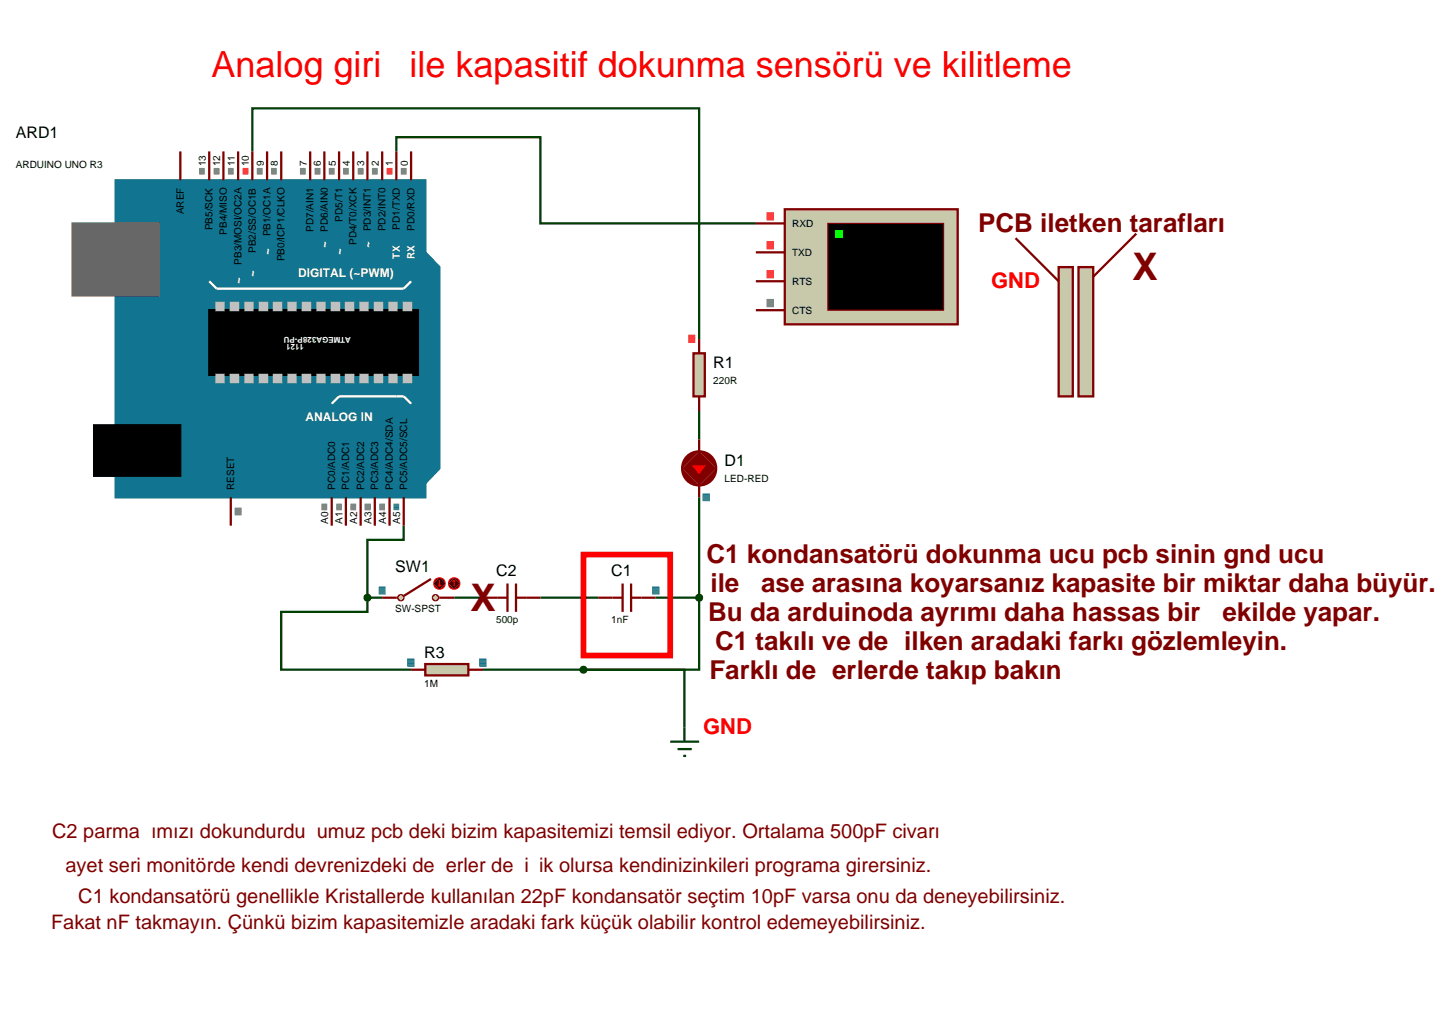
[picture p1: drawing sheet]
<svg xmlns="http://www.w3.org/2000/svg" width="257mm" height="180mm" viewBox="0 0 257 180" stroke-linecap="round" stroke-linejoin="round" font-family="sans-serif">
<g fill="none" stroke="#004000" stroke-width=".4">
<path d="M44.5 26.7v-7.6h78.8v40.7M69.9 26.7v-2.5h25.4v15.2h38M123.3 72.5v5M71.2 92.7v2.5h-6.4v10.2M123.3 87.7v17.7M64.8 105.4v2.5h-15.2v10.2h22.9M64.8 105.4h2.6M80.1 105.4h5.1M85.2 118.1h17.7M95.3 105.4h10.2M102.9 118.1h17.8v12.7M115.6 105.4h7.7"/>
<path d="M123.3 105.4v12.7h-20.4M118.2 130.8h5.1M119.5 132.1h2.5M120.5 133.3h.5"/>
</g>
<g fill="#117491" stroke="#117491" stroke-width=".4">
<path d="M75 44.5l2.5 2.6v35.5l-2.5 2.6z"/>
<path d="M20.4 31.8h54.6v55.9h-54.6z"/>
</g>
<path d="M12.8 39.4h15.2v12.7h-15.2z" fill="#686767" stroke="#686767" stroke-width=".4"/>
<path d="M36.9 54.7h36.8v11.4h-36.8zM16.6 75h15.2v8.9h-15.2z" fill="#000" stroke="#000" stroke-width=".4"/>
<path d="M36.9 49.6l1.3 1.3h33l1.3-1.3M58.5 71.2l1.3-1.3h11.4l1.3 1.3" fill="none" stroke="#fff" stroke-width=".4"/>
<g fill="#c0c0c0" stroke="#c0c0c0" stroke-width=".4">
<path d="M38.2 53.4h1.2v1.3h-1.2z"/>
<path d="M40.7 53.4h1.3v1.3h-1.3z"/>
<path d="M43.3 53.4h1.2v1.3h-1.2z"/>
<path d="M45.8 53.4h1.3v1.3h-1.3z"/>
<path d="M48.3 53.4h1.3v1.3h-1.3z"/>
<path d="M50.9 53.4h1.2v1.3h-1.2z"/>
<path d="M53.4 53.4h1.3v1.3h-1.3z"/>
<path d="M56 53.4h1.2v1.3h-1.2z"/>
<path d="M58.5 53.4h1.3v1.3h-1.3z"/>
<path d="M61 53.4h1.3v1.3h-1.3z"/>
<path d="M63.6 53.4h1.2v1.3h-1.2z"/>
<path d="M66.1 53.4h1.3v1.3h-1.3z"/>
<path d="M68.7 53.4h1.2v1.3h-1.2z"/>
<path d="M71.2 53.4h1.3v1.3h-1.3z"/>
<path d="M38.2 66.1h1.2v1.3h-1.2z"/>
<path d="M40.7 66.1h1.3v1.3h-1.3z"/>
<path d="M43.3 66.1h1.2v1.3h-1.2z"/>
<path d="M45.8 66.1h1.3v1.3h-1.3z"/>
<path d="M48.3 66.1h1.3v1.3h-1.3z"/>
<path d="M50.9 66.1h1.2v1.3h-1.2z"/>
<path d="M53.4 66.1h1.3v1.3h-1.3z"/>
<path d="M56 66.1h1.2v1.3h-1.2z"/>
<path d="M58.5 66.1h1.3v1.3h-1.3z"/>
<path d="M61 66.1h1.3v1.3h-1.3z"/>
<path d="M63.6 66.1h1.2v1.3h-1.2z"/>
<path d="M66.1 66.1h1.3v1.3h-1.3z"/>
<path d="M68.7 66.1h1.2v1.3h-1.2z"/>
<path d="M71.2 66.1h1.3v1.3h-1.3z"/>
</g>
<g fill="none" stroke="#800000" stroke-width=".4">
<path d="M31.8 26.7v5.1M36.9 26.7v5.1M39.4 26.7v5.1M42 26.7v5.1M44.5 26.7v5.1M47.1 26.7v5.1M49.6 26.7v5.1M54.7 26.7v5.1M57.2 26.7v5.1M59.8 26.7v5.1M62.3 26.7v5.1M64.8 26.7v5.1"/>
<path d="M67.4 26.7v5.1M69.9 26.7v5.1M72.5 26.7v5.1M40.7 87.7v5M58.5 87.7v5M61 87.7v5M63.6 87.7v5M66.1 87.7v5M68.7 87.7v5M71.2 87.7v5"/>
</g>
<g fill="none" stroke="#808080" stroke-width=".18">
<path d="M35.1 29.7h1M35.1 29.8h1M35.1 29.9h1M35.1 30h1M35.1 30.1h1M35.1 30.2h1M35.1 30.3h1M35.1 30.4h1M35.1 30.5h1M35.1 30.6h1M35.1 30.7h1M37.7 29.7h1"/>
<path d="M37.7 29.8h1M37.7 29.9h1M37.7 30h1M37.7 30.1h1M37.7 30.2h1M37.7 30.3h1M37.7 30.4h1M37.7 30.5h1M37.7 30.6h1M37.7 30.7h1M40.2 29.7h1M40.2 29.8h1"/>
<path d="M40.2 29.9h1M40.2 30h1M40.2 30.1h1M40.2 30.2h1M40.2 30.3h1M40.2 30.4h1M40.2 30.5h1M40.2 30.6h1M40.2 30.7h1M45.3 29.7h1M45.3 29.8h1M45.3 29.9h1"/>
<path d="M45.3 30h1M45.3 30.1h1M45.3 30.2h1M45.3 30.3h1M45.3 30.4h1M45.3 30.5h1M45.3 30.6h1M45.3 30.7h1M47.8 29.7h1M47.8 29.8h1M47.8 29.9h1M47.8 30h1"/>
<path d="M47.8 30.1h1M47.8 30.2h1M47.8 30.3h1M47.8 30.4h1M47.8 30.5h1M47.8 30.6h1M47.8 30.7h1M52.9 29.7h1M52.9 29.8h1M52.9 29.9h1M52.9 30h1M52.9 30.1h1"/>
<path d="M52.9 30.2h1M52.9 30.3h1M52.9 30.4h1M52.9 30.5h1M52.9 30.6h1M52.9 30.7h1M55.5 29.7h1M55.5 29.8h1M55.5 29.9h1M55.5 30h1M55.5 30.1h1M55.5 30.2h1"/>
<path d="M55.5 30.3h1M55.5 30.4h1M55.5 30.5h1M55.5 30.6h1M55.5 30.7h1M58 29.7h1M58 29.8h1M58 29.9h1M58 30h1M58 30.1h1M58 30.2h1M58 30.3h1"/>
<path d="M58 30.4h1M58 30.5h1M58 30.6h1M58 30.7h1M60.5 29.7h1M60.5 29.8h1M60.5 29.9h1M60.5 30h1M60.5 30.1h1M60.5 30.2h1M60.5 30.3h1M60.5 30.4h1"/>
<path d="M60.5 30.5h1M60.5 30.6h1M60.5 30.7h1M63.1 29.7h1M63.1 29.8h1M63.1 29.9h1M63.1 30h1M63.1 30.1h1M63.1 30.2h1M63.1 30.3h1M63.1 30.4h1M63.1 30.5h1"/>
<path d="M63.1 30.6h1M63.1 30.7h1M65.6 29.7h1M65.6 29.8h1M65.6 29.9h1M65.6 30h1M65.6 30.1h1M65.6 30.2h1M65.6 30.3h1M65.6 30.4h1M65.6 30.5h1M65.6 30.6h1"/>
<path d="M65.6 30.7h1M70.7 29.7h1M70.7 29.8h1M70.7 29.9h1M70.7 30h1M70.7 30.1h1M70.7 30.2h1M70.7 30.3h1M70.7 30.4h1M70.7 30.5h1M70.7 30.6h1M70.7 30.7h1"/>
<path d="M41.4 89.6h1.2M41.4 89.7h1.2M41.4 89.8h1.2M41.4 89.9h1.2M41.4 90h1.2M41.4 90.1h1.2M41.4 90.2h1.2M41.4 90.3h1.2M41.4 90.4h1.2M41.4 90.5h1.2M41.4 90.6h1.2M41.4 90.7h1.2"/>
<path d="M41.4 90.8h1.2M56.7 88.9h1M56.7 89h1M56.7 89.1h1M56.7 89.2h1M56.7 89.3h1M56.7 89.4h1M56.7 89.5h1M56.7 89.6h1M56.7 89.7h1M56.7 89.8h1M56.7 89.9h1"/>
<path d="M59.3 88.9h1M59.3 89h1M59.3 89.1h1M59.3 89.2h1M59.3 89.3h1M59.3 89.4h1M59.3 89.5h1M59.3 89.6h1M59.3 89.7h1M59.3 89.8h1M59.3 89.9h1M61.8 88.9h1"/>
<path d="M61.8 89h1M61.8 89.1h1M61.8 89.2h1M61.8 89.3h1M61.8 89.4h1M61.8 89.5h1M61.8 89.6h1M61.8 89.7h1M61.8 89.8h1M61.8 89.9h1M64.3 88.9h1.1M64.3 89h1.1"/>
<path d="M64.3 89.1h1.1M64.3 89.2h1.1M64.3 89.3h1.1M64.3 89.4h1.1M64.3 89.5h1.1M64.3 89.6h1.1M64.3 89.7h1.1M64.3 89.8h1.1M64.3 89.9h1.1M66.9 88.9h1M66.9 89h1M66.9 89.1h1"/>
<path d="M66.9 89.2h1M66.9 89.3h1M66.9 89.4h1M66.9 89.5h1M66.9 89.6h1M66.9 89.7h1M66.9 89.8h1M66.9 89.9h1"/>
</g>
<g fill="none" stroke="#ff4040" stroke-width=".18">
<path d="M42.8 29.7h1M42.8 29.8h1M42.8 29.9h1M42.8 30h1M42.8 30.1h1M42.8 30.2h1M42.8 30.3h1M42.8 30.4h1M42.8 30.5h1M42.8 30.6h1M42.8 30.7h1M68.2 29.7h1"/>
<path d="M68.2 29.8h1M68.2 29.9h1M68.2 30h1M68.2 30.1h1M68.2 30.2h1M68.2 30.3h1M68.2 30.4h1M68.2 30.5h1M68.2 30.6h1M68.2 30.7h1"/>
</g>
<path d="M69.4 88.9h1M69.4 89h1M69.4 89.1h1M69.4 89.2h1M69.4 89.3h1M69.4 89.4h1M69.4 89.5h1M69.4 89.6h1M69.4 89.7h1M69.4 89.8h1M69.4 89.9h1" fill="none" stroke="#4040ff" stroke-width=".18"/>
<path d="M120.9 80.7a2.97 2.97 0 0 1 2.4-1.1l-3 3 .1-.7zM123.3 79.6a2.95 2.95 0 0 1 3 3zM126.3 82.6a2.95 2.95 0 0 1-3 3zM120.3 82.6l3 3a2.95 2.95 0 0 1-3-3z" fill="#800000" stroke="#800000" stroke-width=".4"/>
<path d="M120.3 82.6l3-3 3 3-3 3z" fill="#800000"/>
<path d="M122 83.9h2.5" fill="none" stroke="#800000" stroke-width=".3"/>
<path d="M123.3 79.6v2.3M123.3 83.9v1.8" fill="none" stroke="#800000" stroke-width=".4"/>
<path d="M121.7 81.9h3.1l-1.5 2z" fill="#f00" stroke="#800000" stroke-width=".3"/>
<path d="M123.3 77.5v2.6M123.3 85.2v2.5" fill="none" stroke="#800000" stroke-width=".4"/>
<g fill="none" stroke="#4040ff" stroke-width=".18">
<path d="M123.9 87.1h1.3M123.9 87.2h1.3M123.9 87.3h1.3M123.9 87.4h1.3M123.9 87.5h1.3M123.9 87.6h1.3M123.9 87.7h1.3M123.9 87.8h1.3M123.9 87.9h1.3M123.9 88h1.3M123.9 88.1h1.3M123.9 88.2h1.3"/>
<path d="M123.9 88.3h1.3"/>
</g>
<path d="M122.3 62.3h2v7.6h-2z" fill="#c8c8aa" stroke="#800000" stroke-width=".4"/>
<path d="M123.3 59.8v2.5M123.3 69.9v2.6" fill="none" stroke="#800000" stroke-width=".4"/>
<g fill="none" stroke="#ff4040" stroke-width=".18">
<path d="M121.4 59.1h1.2M121.4 59.2h1.2M121.4 59.3h1.2M121.4 59.4h1.2M121.4 59.5h1.2M121.4 59.6h1.2M121.4 59.7h1.2M121.4 59.8h1.2M121.4 59.9h1.2M121.4 60h1.2M121.4 60.1h1.2M121.4 60.2h1.2"/>
<path d="M121.4 60.3h1.2M121.4 60.4h1.2"/>
</g>
<path d="M138.4 36.9h30.5v20.3h-30.5z" fill="#c8c8aa" stroke="#800000" stroke-width=".4"/>
<path d="M146 39.4h20.4v15.3h-20.4z" fill="#000" stroke="#800000" stroke-width=".2"/>
<path d="M147.3 40.7h1.3v1.3h-1.3z" fill="#0f0"/>
<path d="M133.3 39.4h5.1M133.3 49.6h5.1M133.3 44.5h5.1M133.3 54.7h5.1" fill="none" stroke="#800000" stroke-width=".4"/>
<g fill="none" stroke="#ff4040" stroke-width=".18">
<path d="M135.2 37.5h1.3M135.2 37.6h1.3M135.2 37.7h1.3M135.2 37.8h1.3M135.2 37.9h1.3M135.2 38h1.3M135.2 38.1h1.3M135.2 38.2h1.3M135.2 38.3h1.3M135.2 38.4h1.3M135.2 38.5h1.3M135.2 38.6h1.3"/>
<path d="M135.2 38.7h1.3M135.2 38.8h1.3M135.2 47.7h1.3M135.2 47.8h1.3M135.2 47.9h1.3M135.2 48h1.3M135.2 48.1h1.3M135.2 48.2h1.3M135.2 48.3h1.3M135.2 48.4h1.3M135.2 48.5h1.3M135.2 48.6h1.3"/>
<path d="M135.2 48.7h1.3M135.2 48.8h1.3M135.2 48.9h1.3M135.2 49h1.3M135.2 42.6h1.3M135.2 42.7h1.3M135.2 42.8h1.3M135.2 42.9h1.3M135.2 43h1.3M135.2 43.1h1.3M135.2 43.2h1.3M135.2 43.3h1.3"/>
<path d="M135.2 43.4h1.3M135.2 43.5h1.3M135.2 43.6h1.3M135.2 43.7h1.3M135.2 43.8h1.3M135.2 43.9h1.3"/>
</g>
<g fill="none" stroke="#808080" stroke-width=".18">
<path d="M135.2 52.8h1.3M135.2 52.9h1.3M135.2 53h1.3M135.2 53.1h1.3M135.2 53.2h1.3M135.2 53.3h1.3M135.2 53.4h1.3M135.2 53.5h1.3M135.2 53.6h1.3M135.2 53.7h1.3M135.2 53.8h1.3M135.2 53.9h1.3"/>
<path d="M135.2 54h1.3M135.2 54.1h1.3"/>
</g>
<path d="M75 117.1h7.6v2h-7.6z" fill="#c8c8aa" stroke="#800000" stroke-width=".4"/>
<path d="M72.5 118.1h2.5M82.6 118.1h2.6" fill="none" stroke="#800000" stroke-width=".4"/>
<g fill="none" stroke="#4040ff" stroke-width=".18">
<path d="M71.8 116.2h1.3M71.8 116.3h1.3M71.8 116.4h1.3M71.8 116.5h1.3M71.8 116.6h1.3M71.8 116.7h1.3M71.8 116.8h1.3M71.8 116.9h1.3M71.8 117h1.3M71.8 117.1h1.3M71.8 117.2h1.3M71.8 117.3h1.3"/>
<path d="M71.8 117.4h1.3M71.8 117.5h1.3M84.5 116.2h1.3M84.5 116.3h1.3M84.5 116.4h1.3M84.5 116.5h1.3M84.5 116.6h1.3M84.5 116.7h1.3M84.5 116.8h1.3M84.5 116.9h1.3M84.5 117h1.3M84.5 117.1h1.3"/>
<path d="M84.5 117.2h1.3M84.5 117.3h1.3M84.5 117.4h1.3M84.5 117.5h1.3"/>
</g>
<path d="M102.6 117.7l.3-.1-.5 .5zM102.9 117.6l.4 .2 .1 .3zM103.4 118.1l-.2 .4-.3 .1zM102.4 118.1l.5 .5-.3-.1z" fill="#004000" stroke="#004000" stroke-width=".4"/>
<path d="M102.9 117.6l.5 .5-.5 .5-.5-.5z" fill="#004000"/>
<g fill="#c8c8aa" stroke="#800000" stroke-width=".3">
<path d="M76.4 105.1l.4-.2-.5 .5zM76.8 104.9l.4 .2 .1 .3zM77.3 105.4l-.1 .3-.4 .2zM76.3 105.4l.5 .5-.3-.1z"/>
<path d="M70.4 105l.3-.1-.5 .5zM70.7 104.9l.4 .2 .1 .3zM70.7 105.9l.5-.5-.2 .4zM70.2 105.4l.5 .5-.4-.2z"/>
</g>
<g fill="#c8c8aa">
<path d="M76.3 105.4l.5-.5 .5 .5-.5 .5z"/>
<path d="M70.7 104.9l.5 .5-.5 .5-.5-.5z"/>
</g>
<path d="M67.4 105.4h2.8M76 102.1l-4.8 3M77.3 105.4h2.8" fill="none" stroke="#800000" stroke-width=".4"/>
<path d="M76.8 102.2l.7-.3-1 1zM77.5 101.9a.94 .94 0 0 1 1 1zM77.5 103.9l1-1a.94 .94 0 0 1-1 1zM76.5 102.9l1 1a.94 .94 0 0 1-1-1z" fill="#400000" stroke="#f00" stroke-width=".2"/>
<path d="M77.5 101.9l1 1-1 1-1-1z" fill="#400000"/>
<path d="M77.3 103.1l.2 .3M77.5 102.3v1.1M77.8 103.1l-.3 .3" fill="none" stroke="#f00" stroke-width=".2"/>
<path d="M79.4 102.2l.7-.3-1 1zM80.1 101.9a.94 .94 0 0 1 1 1zM80.1 103.9l1-1a.94 .94 0 0 1-1 1zM79.1 102.9l1 1a.94 .94 0 0 1-1-1z" fill="#400000" stroke="#f00" stroke-width=".2"/>
<path d="M80.1 101.9l1 1-1 1-1-1z" fill="#400000"/>
<path d="M80.1 102.3l-.3 .3M80.1 102.3l.2 .3M80.1 102.3v1.1" fill="none" stroke="#f00" stroke-width=".2"/>
<g fill="none" stroke="#4040ff" stroke-width=".18">
<path d="M66.8 103.5h1.2M66.8 103.6h1.2M66.8 103.7h1.2M66.8 103.8h1.2M66.8 103.9h1.2M66.8 104h1.2M66.8 104.1h1.2M66.8 104.2h1.2M66.8 104.3h1.2M66.8 104.4h1.2M66.8 104.5h1.2M66.8 104.6h1.2"/>
<path d="M66.8 104.7h1.2M66.8 104.8h1.2"/>
</g>
<path d="M85.2 105.4h4.3M89.5 102.9v5M91 102.9v5M91 105.4h4.3" fill="none" stroke="#800000" stroke-width=".4"/>
<path d="M64.5 105l.3-.1-.5 .5zM64.8 104.9l.4 .2 .1 .3zM65.3 105.4l-.1 .3-.4 .2zM64.3 105.4l.5 .5-.4-.2z" fill="#004000" stroke="#004000" stroke-width=".4"/>
<path d="M64.8 104.9l.5 .5-.5 .5-.5-.5z" fill="#004000"/>
<path d="M105.5 105.4h4.3M109.8 102.9v5M111.3 102.9v5M111.3 105.4h4.3" fill="none" stroke="#800000" stroke-width=".4"/>
<g fill="none" stroke="#4040ff" stroke-width=".18">
<path d="M115 103.5h1.3M115 103.6h1.3M115 103.7h1.3M115 103.8h1.3M115 103.9h1.3M115 104h1.3M115 104.1h1.3M115 104.2h1.3M115 104.3h1.3M115 104.4h1.3M115 104.5h1.3M115 104.6h1.3"/>
<path d="M115 104.7h1.3M115 104.8h1.3"/>
</g>
<path d="M122.9 105.1l.4-.2-.5 .5zM123.3 104.9l.4 .2 .1 .3zM123.8 105.4l-.2 .4-.3 .1zM122.8 105.4l.5 .5-.3-.1z" fill="#004000" stroke="#004000" stroke-width=".4"/>
<path d="M122.8 105.4l.5-.5 .5 .5-.5 .5z" fill="#004000"/>
<path d="M102.9 97.8h15.3v17.8h-15.3z" fill="none" stroke="#f00" stroke-width="1" stroke-linecap="butt"/>
<g fill="#c8c8aa" stroke="#800000" stroke-width=".4">
<path d="M186.7 47.1h2.5v22.8h-2.5z"/>
<path d="M190.2 47.1h2.6v22.8h-2.6z"/>
</g>
<path d="M179.1 42l7.6 7.6M200.4 41.2l-7.6 7.6" fill="none" stroke="#800000" stroke-width=".4"/>
<g font-size="6.7" fill="#800000">
<text x="199.7" y="49.4">X</text>
<text x="83" y="107.7">X</text>
</g>
<text font-size="6.3" fill="#f00" x="37.3" y="13.6">Analog giriş ile kapasitif dokunma sensörü ve kilitleme</text>
<g font-size="4.6" fill="#800000">
<text x="172.5" y="41">PCB iletken tarafları</text>
<text x="124.6" y="99.4">C1 kondansatörü dokunma ucu pcb sinin gnd ucu</text>
<text x="125.3" y="104.5">ile şase arasına koyarsanız kapasite bir miktar daha büyür.</text>
<text x="124.9" y="109.5">Bu da arduinoda ayrımı daha hassas bir şekilde yapar.</text>
<text x="125.1" y="119.7">Farklı değerlerde takıp bakın</text>
<text x="126.1" y="114.6">C1 takılı ve değilken aradaki farkı gözlemleyin.</text>
</g>
<g font-size="3.9" fill="#f00">
<text x="174.8" y="50.8">GND</text>
<text x="124" y="129.5">GND</text>
</g>
<g font-size="3.5" fill="#800000">
<text x="9.2" y="147.8">C2 parmağımızı dokundurduğumuz pcb deki bizim kapasitemizi temsil ediyor. Ortalama 500pF civarı</text>
<text x="9.2" y="153.8">Şayet seri monitörde kendi devrenizdeki değerler değişik olursa kendinizinkileri programa girersiniz.</text>
<text x="13.8" y="159.2">C1 kondansatörü genellikle Kristallerde kullanılan 22pF kondansatör seçtim 10pF varsa onu da deneyebilirsiniz.</text>
<text x="9" y="163.8">Fakat nF takmayın. Çünkü bizim kapasitemizle aradaki fark küçük olabilir kontrol edemeyebilirsiniz.</text>
</g>
<g font-size="2.8">
<text x="2.8" y="24.3">ARD1</text>
<text x="125.8" y="64.9">R1</text>
<text x="127.8" y="82.2">D1</text>
<text x="69.7" y="101">SW1</text>
<text x="87.5" y="101.7">C2</text>
<text x="107.8" y="101.7">C1</text>
<text x="74.8" y="116">R3</text>
</g>
<g font-size="2.1" fill="#fff">
<text x="47.8" y="45" transform="rotate(-90 47.8 45)">~</text>
<text x="57.9" y="43.8" transform="rotate(-90 57.9 43.8)">~</text>
<text x="60.5" y="45" transform="rotate(-90 60.5 45)">~</text>
<text x="65.5" y="43.8" transform="rotate(-90 65.5 43.8)">~</text>
<text x="42.7" y="50.1" transform="rotate(-90 42.7 50.1)">~</text>
<text x="45.2" y="48.8" transform="rotate(-90 45.2 48.8)">~</text>
<text x="52.6" y="48.9">DIGITAL (~PWM)</text>
<text x="53.9" y="74.3">ANALOG IN</text>
</g>
<g font-size="1.8">
<text x="2.8" y="29.6">ARDUINO UNO R3</text>
<text x="36.3" y="29.3" transform="rotate(-90 36.3 29.3)">13</text>
<text x="38.8" y="29.3" transform="rotate(-90 38.8 29.3)">12</text>
<text x="41.4" y="29.3" transform="rotate(-90 41.4 29.3)">11</text>
<text x="43.9" y="29.3" transform="rotate(-90 43.9 29.3)">10</text>
<text x="46.5" y="29.3" transform="rotate(-90 46.5 29.3)">9</text>
<text x="49" y="29.3" transform="rotate(-90 49 29.3)">8</text>
<text x="54.1" y="29.3" transform="rotate(-90 54.1 29.3)">7</text>
<text x="56.6" y="29.3" transform="rotate(-90 56.6 29.3)">6</text>
<text x="59.2" y="29.3" transform="rotate(-90 59.2 29.3)">5</text>
<text x="61.7" y="29.3" transform="rotate(-90 61.7 29.3)">4</text>
<text x="64.2" y="29.3" transform="rotate(-90 64.2 29.3)">3</text>
<text x="66.8" y="29.3" transform="rotate(-90 66.8 29.3)">2</text>
<text x="69.3" y="29.3" transform="rotate(-90 69.3 29.3)">1</text>
<text x="71.9" y="29.3" transform="rotate(-90 71.9 29.3)">0</text>
<text x="32.4" y="37.8" transform="rotate(-90 32.4 37.8)">AREF</text>
<text x="37.5" y="40.6" transform="rotate(-90 37.5 40.6)">PB5/SCK</text>
<text x="40" y="41.4" transform="rotate(-90 40 41.4)">PB4/MISO</text>
<text x="47.7" y="41.7" transform="rotate(-90 47.7 41.7)">PB1/OC1A</text>
<text x="55.3" y="40.9" transform="rotate(-90 55.3 40.9)">PD7/AIN1</text>
<text x="57.8" y="40.9" transform="rotate(-90 57.8 40.9)">PD6/AIN0</text>
<text x="60.4" y="39.1" transform="rotate(-90 60.4 39.1)">PD5/T1</text>
<text x="65.4" y="40.8" transform="rotate(-90 65.4 40.8)">PD3/INT1</text>
<text x="68" y="40.8" transform="rotate(-90 68 40.8)">PD2/INT0</text>
<text x="70.5" y="40.5" transform="rotate(-90 70.5 40.5)">PD1/TXD</text>
<text x="73.1" y="40.7" transform="rotate(-90 73.1 40.7)">PD0/RXD</text>
<text x="139.7" y="40">RXD</text>
<text x="42.6" y="46.7" transform="rotate(-90 42.6 46.7)">PB3/MOSI/OC2A</text>
<text x="45.1" y="44.6" transform="rotate(-90 45.1 44.6)">PB2/SS/OC1B</text>
<text x="50.2" y="46.1" transform="rotate(-90 50.2 46.1)">PB0/ICP1/CLKO</text>
<text x="62.9" y="43.2" transform="rotate(-90 62.9 43.2)">PD4/T0/XCK</text>
<text x="139.7" y="45.1">TXD</text>
<text x="139.7" y="50.2">RTS</text>
<text x="139.7" y="55.3">CTS</text>
<text x="125.8" y="67.7">220R</text>
<text x="41.3" y="86.4" transform="rotate(-90 41.3 86.4)">RESET</text>
<text x="59.1" y="86.4" transform="rotate(-90 59.1 86.4)">PC0/ADC0</text>
<text x="61.6" y="86.4" transform="rotate(-90 61.6 86.4)">PC1/ADC1</text>
<text x="64.2" y="86.4" transform="rotate(-90 64.2 86.4)">PC2/ADC2</text>
<text x="66.7" y="86.4" transform="rotate(-90 66.7 86.4)">PC3/ADC3</text>
<text x="69.3" y="86.4" transform="rotate(-90 69.3 86.4)">PC4/ADC4/SDA</text>
<text x="71.8" y="86.4" transform="rotate(-90 71.8 86.4)">PC5/ADC5/SCL</text>
<text x="127.8" y="85">LED-RED</text>
<text x="57.9" y="92.4" transform="rotate(-90 57.9 92.4)">A0</text>
<text x="60.4" y="92.4" transform="rotate(-90 60.4 92.4)">A1</text>
<text x="63" y="92.4" transform="rotate(-90 63 92.4)">A2</text>
<text x="65.5" y="92.4" transform="rotate(-90 65.5 92.4)">A3</text>
<text x="68.1" y="92.4" transform="rotate(-90 68.1 92.4)">A4</text>
<text x="70.6" y="92.4" transform="rotate(-90 70.6 92.4)">A5</text>
<text x="69.7" y="107.9">SW-SPST</text>
<text x="87.5" y="109.9">500p</text>
<text x="107.8" y="109.9">1nF</text>
<text x="74.8" y="121.1">1M</text>
</g>
<g font-size="1.8" fill="#fff">
<text x="70.5" y="45.6" transform="rotate(-90 70.5 45.6)">TX</text>
<text x="73.1" y="45.7" transform="rotate(-90 73.1 45.7)">RX</text>
</g>
<g font-size="1.4" fill="#fff">
<text x="61.9" y="59.4" transform="rotate(-180 61.9 59.4)">ATMEGA328P-PU</text>
<text x="53.6" y="60.6" transform="rotate(-180 53.6 60.6)">1121</text>
</g>
</svg>
